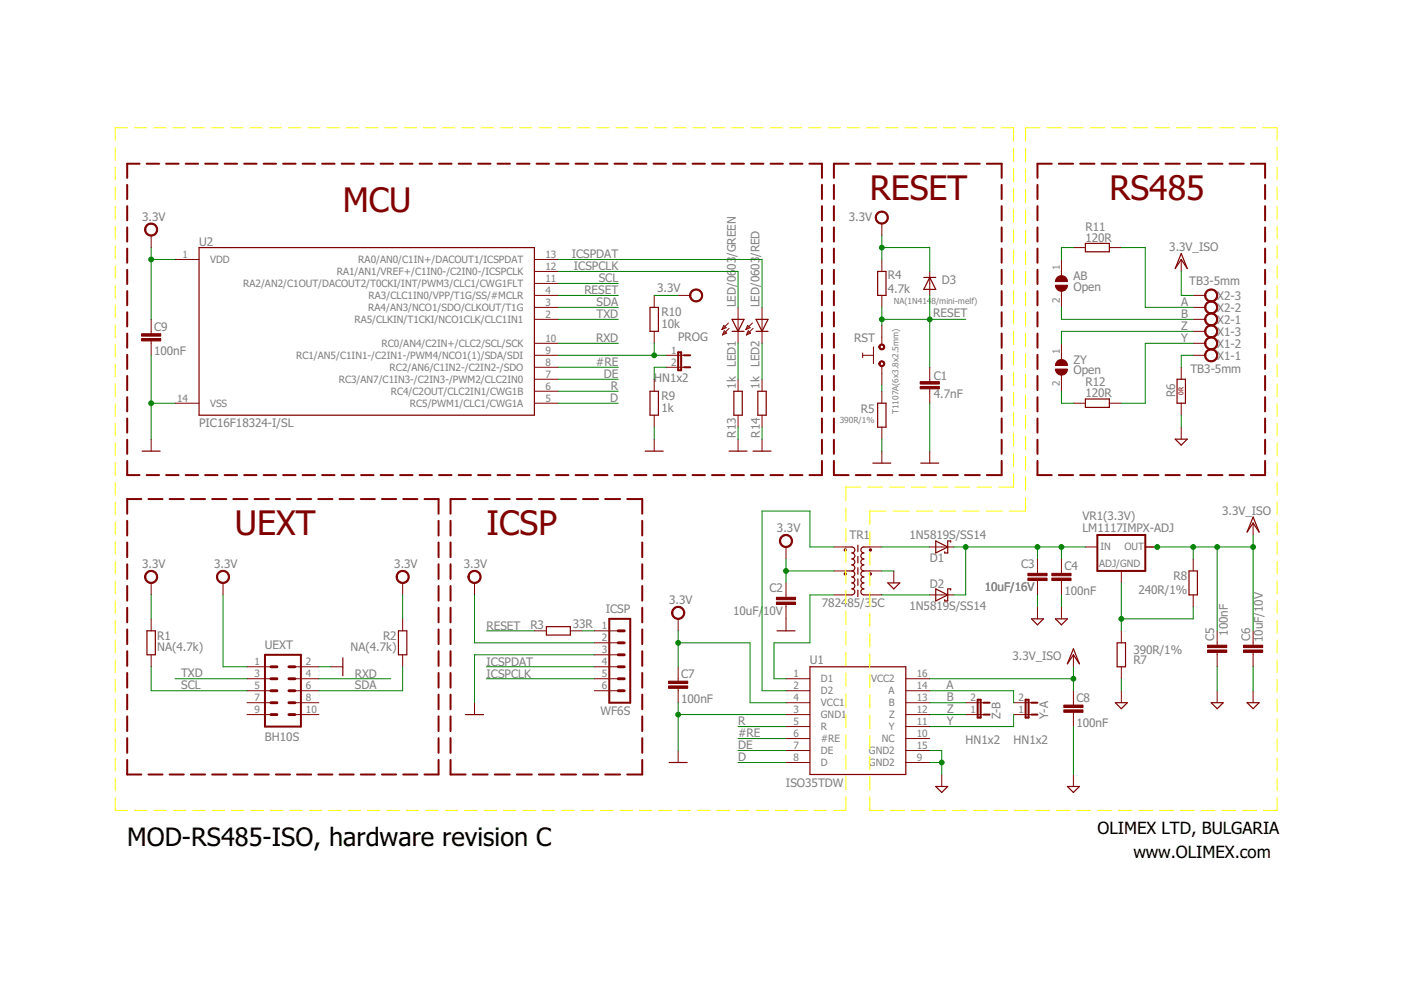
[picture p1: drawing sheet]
<svg xmlns="http://www.w3.org/2000/svg" width="297mm" height="210mm" viewBox="0 0 297 210" stroke-linecap="round" stroke-linejoin="round" font-family="sans-serif">
<g fill="none" stroke="#800000" stroke-width=".42">
<path d="M27 39.2v3M29.6 34.7h-2.6v3M31.1 34.7h2.6M35.2 34.7h2.7M39.4 34.7h2.6M43.5 34.7h2.6M47.6 34.7h2.7M51.8 34.7h2.6M55.9 34.7h2.6M60 34.7h2.7M64.2 34.7h2.6M68.3 34.7h2.6"/>
<path d="M72.4 34.7h2.7M76.6 34.7h2.6M80.7 34.7h2.6M84.8 34.7h2.7M89 34.7h2.6M93.1 34.7h2.6M97.2 34.7h2.7M101.4 34.7h2.6M105.5 34.7h2.6M109.6 34.7h2.7M113.8 34.7h2.6M117.9 34.7h2.6"/>
<path d="M122 34.7h2.7M126.2 34.7h2.6M130.3 34.7h2.6M134.4 34.7h2.7M138.6 34.7h2.6M142.7 34.7h2.6M146.8 34.7h2.7M151 34.7h2.6M155.1 34.7h2.6M159.2 34.7h2.7M163.4 34.7h2.6M167.5 34.7h2.6"/>
<path d="M171.6 34.7h2.7v3M174.3 39.2v3M176.8 39.2v3M179.9 34.7h-3.1v3M181.4 34.7h3.2M186.1 34.7h3.1M190.7 34.7h3.1M195.3 34.7h3.2M200 34.7h3.1M204.6 34.7h3.1M209.2 34.7h3.2v3M212.4 39.2v3"/>
<path d="M220 39.2v3M223 34.7h-3v3M224.5 34.7h3M229 34.7h3.1M233.6 34.7h3M238.1 34.7h3M242.6 34.7h3M247.1 34.7h3M251.6 34.7h3.1M256.2 34.7h3M260.7 34.7h3M265.2 34.7h3v3"/>
<path d="M268.2 39.2v3M27 43.7v3M27 48.2v3M27 52.7v3M27 57.2v3M174.3 43.7v3M174.3 48.2v3M174.3 52.7v3M174.3 57.2v3M176.8 43.7v3M176.8 48.2v3M176.8 52.7v3"/>
<path d="M176.8 57.2v3M212.4 43.7v3M212.4 48.2v3M212.4 52.7v3M212.4 57.2v3M220 43.7v3M220 48.2v3M220 52.7v3M220 57.2v3M268.2 43.7v3M268.2 48.2v3M268.2 52.7v3"/>
<path d="M268.2 57.2v3M27 61.7v3M27 66.2v3M27 70.7v3M27 75.2v3M27 79.7v3M143.8 74.7h.6v3.8h-.6zM145.1 75.3h1.2M145.1 77.9h1.2M174.3 61.7v3M174.3 66.2v3M174.3 70.7v3"/>
<path d="M174.3 75.2v3M174.3 79.7v3M176.8 61.7v3M176.8 66.2v3M176.8 70.7v3M176.8 75.2v3M176.8 79.7v3M212.4 61.7v3M212.4 66.2v3M212.4 70.7v3M212.4 75.2v3M212.4 79.7v3"/>
<path d="M220 61.7v3M220 66.2v3M220 70.7v3M220 75.2v3M220 79.7v3M268.2 61.7v3M268.2 66.2v3M268.2 70.7v3M268.2 75.2v3M268.2 79.7v3M27 84.2v3M27 88.7v3"/>
<path d="M27 93.2v3M27 97.7v3h2.6M174.3 97.7v3h-2.7M174.3 84.2v3M174.3 88.7v3M174.3 93.2v3M176.8 97.7v3h3.1M176.8 84.2v3M176.8 88.7v3M176.8 93.2v3M212.4 97.7v3h-3.2M212.4 84.2v3"/>
<path d="M212.4 88.7v3M212.4 93.2v3M220 97.7v3h3M220 84.2v3M220 88.7v3M220 93.2v3M268.2 97.7v3h-3M268.2 84.2v3M268.2 88.7v3M268.2 93.2v3M27 110.4v3.1M27 115v3.1"/>
<path d="M27 119.6v3.1M30 105.8h-3v3.1M31.1 100.7h2.6M31.5 105.8h3M35.2 100.7h2.7M36 105.8h3M39.4 100.7h2.6M40.5 105.8h3M43.5 100.7h2.6M45 105.8h3M47.6 100.7h2.7M49.5 105.8h3"/>
<path d="M51.8 100.7h2.6M54 105.8h3M55.9 100.7h2.6M58.5 105.8h3M60 100.7h2.7M63 105.8h3M64.2 100.7h2.6M67.5 105.8h3M68.3 100.7h2.6M72 105.8h3M72.4 100.7h2.7M76.5 105.8h3"/>
<path d="M76.6 100.7h2.6M80.7 100.7h2.6M81 105.8h3M84.8 100.7h2.7M85.5 105.8h3M89 100.7h2.6M90 105.8h3v3.1M93 110.4v3.1M93 115v3.1M93 119.6v3.1M93.1 100.7h2.6M95.5 110.4v3.1"/>
<path d="M95.5 115v3.1M95.5 119.6v3.1M97.2 100.7h2.7M98.7 105.8h-3.2v3.1M100.2 105.8h3.2M101.4 100.7h2.6M104.9 105.8h3.2M105.5 100.7h2.6M109.6 105.8h3.2M109.6 100.7h2.7M113.8 100.7h2.6M114.3 105.8h3.1"/>
<path d="M117.9 100.7h2.6M118.9 105.8h3.2M122 100.7h2.7M123.6 105.8h3.2M126.2 100.7h2.6M128.3 105.8h3.2M130.3 100.7h2.6M133 105.8h3.2v3.1M134.4 100.7h2.7M136.2 110.4v3.1M136.2 115v3.1M136.2 119.6v3.1"/>
<path d="M138.6 100.7h2.6M142.7 100.7h2.6M146.8 100.7h2.7M151 100.7h2.6M155.1 100.7h2.6M159.2 100.7h2.7M163.4 100.7h2.6M167.5 100.7h2.6M181.4 100.7h3.2M186.1 100.7h3.1M190.7 100.7h3.1M195.3 100.7h3.2"/>
<path d="M200 100.7h3.1M204.6 100.7h3.1M224.5 100.7h3M229 100.7h3.1M232.7 113.4h10.1v7.7h-10.1zM233.6 100.7h3M238.1 100.7h3M242.6 100.7h3M247.1 100.7h3M251.6 100.7h3.1M256.2 100.7h3M260.7 100.7h3"/>
<path d="M27 124.2v3.2M27 128.9v3.1M27 133.5v3.1M27 138.1v3.1M56.2 138.8h7.6v15.3h-7.6zM93 124.2v3.2M93 128.9v3.1M93 133.5v3.1M93 138.1v3.1M95.5 124.2v3.2M95.5 128.9v3.1M95.5 133.5v3.1"/>
<path d="M95.5 138.1v3.1M129.2 131.2h4.4v17.8h-4.4zM136.2 124.2v3.2M136.2 128.9v3.1M136.2 133.5v3.1M136.2 138.1v3.1M27 142.7v3.1M27 147.3v3.1M27 151.9v3.1M27 156.5v3.1M93 142.7v3.1M93 147.3v3.1"/>
<path d="M93 151.9v3.1M93 156.5v3.1M95.5 142.7v3.1M95.5 147.3v3.1M95.5 151.9v3.1M95.5 156.5v3.1M136.2 142.7v3.1M136.2 147.3v3.1M136.2 151.9v3.1M136.2 156.5v3.1M207.3 148.4h.6v3.7h-.6zM208.6 149h1.2"/>
<path d="M208.6 151.5h1.2M217.4 148.4h.7v3.7h-.7zM218.7 149h1.3M218.7 151.5h1.3M27 161.1v3.1h3M31.5 164.2h3M36 164.2h3M40.5 164.2h3M45 164.2h3M49.5 164.2h3M54 164.2h3M58.5 164.2h3"/>
<path d="M63 164.2h3M67.5 164.2h3M72 164.2h3M76.5 164.2h3M81 164.2h3M85.5 164.2h3M93 161.1v3.1h-3M95.5 161.1v3.1h3.2M100.2 164.2h3.2M104.9 164.2h3.2M109.6 164.2h3.2M114.3 164.2h3.1"/>
<path d="M118.9 164.2h3.2M123.6 164.2h3.2M128.3 164.2h3.2M136.2 161.1v3.1h-3.2"/>
</g>
<g fill="none" stroke="#800000" stroke-width=".21">
<path d="M32 50v2.5M37.1 55h5.1M113.3 55h5.1M113.3 57.6h5.1M187 47.4v2.6M187 55v2.6M197.1 57.6v5M225 55v3.4M227.6 52.5h2.5M235.2 52.5h2.5M250.4 55v2.6M32 67.7v3.1"/>
<path d="M32 72.3v3M113.3 75.3h5.1M113.3 77.9h5.1M113.3 67.7h5.1M113.3 65.2h5.1M113.3 62.6h5.1M113.3 72.8h5.1M113.3 60.1h5.1M138.7 62.6v2.6M138.7 70.3v2.5M141.2 75.3h3.9M141.2 77.9h3.9"/>
<path d="M143.8 62.6h2.5M153.4 69l.5 .5-.8 .4zM153.6 70.1l.5 .5-.9 .4zM154.5 68.5l-1.4 1.4M154.6 69.6l-1.4 1.4M156.5 65.2v7.6M158.5 69l.5 .5-.9 .4zM158.6 70.1l.6 .5-.9 .4zM159.5 68.5l-1.4 1.4M159.7 69.6l-1.4 1.4M161.6 65.2v7.6M182.9 75.3h2.2"/>
<path d="M182.9 74.8v1M185.2 73.6v3.5M187 62.6v2.6M187 69v4M187 77.6v4.1M197.1 77.9v3M225 61.7v3.5M225 72.8v3.4M225 79.5v3.5M250.4 77.9v2.5M253 75.3h2.5M253 67.7h2.5"/>
<path d="M253 65.2h2.5M253 62.6h2.5M253 72.8h2.5M253 70.3h2.5M32 93.1v2.6M37.1 85.5h5.1M113.3 85.5h5.1M113.3 83h5.1M113.3 80.4h5.1M138.7 80.4v2.6M138.7 88v2.6M138.7 93.1v2.6"/>
<path d="M156.5 80.4v2.6M156.5 88v2.6M156.5 93.1v2.6M161.6 80.4v2.6M161.6 88v2.6M161.6 93.1v2.6M187 83v2.5M187 90.6v2.5M187 95.7v2.5M197.1 82.4v3.1M197.1 95.7v2.5M227.6 85.5h2.5"/>
<path d="M235.2 85.5h2.5M250.4 85.5v2.5M250.4 90.6v2.5M166.6 116v2.5M176.8 116h2.5M184.4 116h2.6M197.1 116h5.1M220 118.5v3.1M225 118.5v3.1M230.1 116h2.6M242.8 116h2.6M253 118.5v2.6"/>
<path d="M265.7 110.9v2.5M32 123.6v2.5M32 131.2v2.6M32 138.8v2.6M47.3 123.6v2.5M85.4 123.6v2.5M85.4 131.2v2.6M85.4 138.8v2.6M100.6 123.6v2.5M113.3 133.8h2.5M120.9 133.8h2.6M126 133.8h5.1"/>
<path d="M126 136.3h5.1M126 138.8h5.1M143.8 131.2v2.6M166.6 123.6v3M166.6 128.2v5.6M176.8 121.1h2.5M176.8 126.1h2.5M184.4 121.1h2.6M184.4 126.1h2.6M189.5 121.1v2.5M197.1 126.1h5.1M220 123.1v3"/>
<path d="M220 128.7v2.5M225 123.1v3M225 128.7v2.5M227.6 138.8v2.6M237.7 121.1v2.5M237.7 133.8v2.5M253 126.1v2.6M258.1 133.8v3M258.1 138.3v3.1M265.7 133.8v3M265.7 138.3v3.1M52.4 143.9h5"/>
<path d="M52.4 146.5h5M52.4 151.5h5M52.4 149h5M52.4 141.4h5M62.5 143.9h5.1M62.5 146.5h5.1M62.5 151.5h5.1M62.5 149h5.1M62.5 141.4h5.1M70.1 141.4h2.6M100.6 149v2.5M126 143.9h5.1"/>
<path d="M126 146.5h5.1M126 141.4h5.1M143.8 141.4v3M143.8 145.9v3.1M143.8 159.1v2.6M166.6 143.9h5.1M166.6 146.5h5.1M166.6 151.5h5.1M166.6 149h5.1M166.6 154.1h5.1M166.6 156.6h5.1M166.6 159.1h5.1"/>
<path d="M192 143.9h5.1M192 146.5h5.1M192 151.5h5.1M192 149h5.1M192 154.1h5.1M192 156.6h5.1M192 159.1h5.1M204.7 151.5h3.9M204.7 149h3.9M214.9 151.5h3.8M214.9 149h3.8M227.6 146.5v3"/>
<path d="M227.6 151v3.1M237.7 141.4v2.5M237.7 146.5v2.5M258.1 146.5v2.5M265.7 146.5v2.5M166.6 161.7h5.1M192 161.7h5.1M199.7 164.2v2.6M227.6 164.2v2.6"/>
</g>
<g fill="none" stroke="#800000" stroke-width=".25">
<path d="M42.2 52.5h71.1v35.5h-71.1zM186.1 57.6h1.8v5h-1.8zM195.9 58.8h2.5M197.1 58.8l1.3 2.6h-2.5zM230.1 51.6h5.1v1.8h-5.1zM250.4 53.7l1.3 3.2-1.3-1.9-1.2 1.9zM137.8 65.2h1.8v5.1h-1.8zM155.2 70.3h2.6M155.2 67.7h2.6l-1.3 2.6zM160.3 70.3h2.5M160.3 67.7h2.5l-1.2 2.6zM30.1 95.7h3.9"/>
<path d="M136.8 95.7h3.8M137.8 83h1.8v5h-1.8zM154.6 95.7h3.8M155.6 83h1.8v5h-1.8zM159.7 95.7h3.8M160.7 83h1.8v5h-1.8zM185.1 98.2h3.8M186.1 85.5h1.8v5.1h-1.8zM195.2 98.2h3.8M230.1 84.6h5.1v1.8h-5.1zM249.2 93.1h2.5l-1.3 1.3zM249.6 80.4h1.7v5.1h-1.7z"/>
<path d="M179.3 116h1.3a.63 .63 0 0 1 .7 .6 .63 .63 0 0 1-.7 .6 .63 .63 0 0 1 .7 .7 .63 .63 0 0 1-.7 .6 .63 .63 0 0 1 .7 .6 .63 .63 0 0 1-.7 .7 .63 .63 0 0 1 .7 .6 .63 .63 0 0 1-.7 .7M181.9 115.6v1.4M181.9 118v1.4M184.4 116h-1.2a.63 .63 0 0 0-.7 .6 .63 .63 0 0 0 .7 .6 .63 .63 0 0 0-.7 .7 .63 .63 0 0 0 .7 .6 .63 .63 0 0 0-.7 .6 .63 .63 0 0 0 .7 .7 .63 .63 0 0 0-.7 .6 .63 .63 0 0 0 .7 .7M198.4 114.7l2.5 1.3-2.5 1.2zM201.6 115v-.3h-.7v2.5h-.6v-.2M265.7 109.6l1.3 3.2-1.3-1.9-1.3 1.9zM31.2 133.8h1.7v5h-1.7zM72.7 139.5v3.8M84.5 133.8h1.8v5h-1.8zM115.8 132.9h5.1v1.7h-5.1zM164.7 133.8h3.9"/>
<path d="M179.3 121.1h1.3M180.6 121.1a.63 .63 0 0 1 .7 .6 .63 .63 0 0 1-.7 .6 .63 .63 0 0 1 .7 .7 .63 .63 0 0 1-.7 .6 .63 .63 0 0 1 .7 .6 .63 .63 0 0 1-.7 .7 .63 .63 0 0 1 .7 .6 .63 .63 0 0 1-.7 .6h-1.3M181.9 120.4v1.4M181.9 122.7v1.4M181.9 125.1v1.4M183.2 121.1a.63 .63 0 0 0-.7 .6 .63 .63 0 0 0 .7 .6 .63 .63 0 0 0-.7 .7 .63 .63 0 0 0 .7 .6 .63 .63 0 0 0-.7 .6 .63 .63 0 0 0 .7 .7 .63 .63 0 0 0-.7 .6 .63 .63 0 0 0 .7 .6h1.2M183.2 121.1h1.2M188.2 123.6h2.6l-1.3 1.3zM198.4 124.9l2.5 1.2-2.5 1.3zM201.6 125.1v-.2h-.7v2.5h-.6v-.3M218.7 131.2h2.5l-1.2 1.3zM223.8 131.2h2.5l-1.3 1.3z"/>
<path d="M227.6 137.6l1.3 3.1-1.3-1.9-1.3 1.9zM236.9 136.3h1.7v5.1h-1.7zM252.1 121.1h1.8v5h-1.8zM98.7 151.5h3.8M171.7 141.4h20.3v22.8h-20.3zM236.5 149h2.5l-1.3 1.3zM256.8 149h2.5l-1.2 1.3zM264.4 149h2.6l-1.3 1.3zM141.9 161.7h3.8M198.4 166.8h2.5l-1.2 1.2zM226.3 166.8h2.6l-1.3 1.2z"/>
</g>
<g fill="#800000" stroke="#800000" stroke-width=".21">
<path d="M179 121.5h.4v.4h-.4z" fill-rule="evenodd"/>
<path d="M184.4 121.5h.3v.4h-.3z" fill-rule="evenodd"/>
<path d="M179 116.4h.4v.4h-.4z" fill-rule="evenodd"/>
<path d="M184.4 116.4h.3v.4h-.3z" fill-rule="evenodd"/>
<path d="M46.3 121.4a1.39 1.39 0 0 1 2.2 .2 1.39 1.39 0 0 1-.8 2.1 1.39 1.39 0 0 1-1.8-1.4h.2a1.14 1.14 0 0 1 1.7-.9 1.14 1.14 0 0 1 .2 1.9 1.14 1.14 0 0 1-1.8-.7l-.1-.3h-.2z" fill-rule="evenodd"/>
<path d="M31 121.4a1.39 1.39 0 0 1 2.2 .2 1.39 1.39 0 0 1-.8 2.1 1.39 1.39 0 0 1-1.8-1.4h.3a1.14 1.14 0 0 1 1.6-1.1 1.14 1.14 0 0 1 .3 1.9 1.14 1.14 0 0 1-1.9-.5v-.3h-.3z" fill-rule="evenodd"/>
<path d="M84.3 121.4a1.4 1.4 0 0 1 2.3 .2 1.4 1.4 0 0 1-.8 2 1.4 1.4 0 0 1-1.8-1.3h.2a1.14 1.14 0 0 1 1.7-.9 1.14 1.14 0 0 1 .2 1.9 1.14 1.14 0 0 1-1.8-.7l-.1-.3h-.2z" fill-rule="evenodd"/>
<path d="M142.8 129a1.39 1.39 0 0 1 2.2 .2 1.39 1.39 0 0 1-.9 2.1 1.39 1.39 0 0 1-1.7-1.4h.2a1.15 1.15 0 0 1 1.6-1 1.15 1.15 0 0 1 .3 1.9 1.15 1.15 0 0 1-1.8-.6l-.1-.3h-.2z" fill-rule="evenodd"/>
<path d="M165.6 113.7a1.39 1.39 0 0 1 2.2 .3 1.39 1.39 0 0 1-.8 2 1.39 1.39 0 0 1-1.8-1.3h.3a1.14 1.14 0 0 1 1.6-1.1 1.14 1.14 0 0 1 .3 1.9 1.14 1.14 0 0 1-1.9-.5v-.3h-.3z" fill-rule="evenodd"/>
<path d="M31 47.7a1.4 1.4 0 0 1 2.2 .2 1.4 1.4 0 0 1-.8 2.1 1.4 1.4 0 0 1-1.8-1.3h.3a1.14 1.14 0 0 1 1.6-1.1 1.14 1.14 0 0 1 .3 1.9 1.14 1.14 0 0 1-1.9-.5v-.3h-.3z" fill-rule="evenodd"/>
<path d="M99.6 121.4a1.4 1.4 0 0 1 2.2 .2 1.4 1.4 0 0 1-.8 2.1 1.4 1.4 0 0 1-1.8-1.4h.3a1.15 1.15 0 0 1 1.6-1.1 1.15 1.15 0 0 1 .3 2 1.15 1.15 0 0 1-1.9-.6v-.3h-.3z" fill-rule="evenodd"/>
<path d="M255.8 74.4a1.4 1.4 0 0 1 2.2 .2 1.4 1.4 0 0 1-.8 2.1 1.4 1.4 0 0 1-1.8-1.4h.3a1.15 1.15 0 0 1 1.6-1 1.15 1.15 0 0 1 .2 1.9 1.15 1.15 0 0 1-1.8-.6v-.3h-.3z" fill-rule="evenodd"/>
<path d="M255.8 71.8a1.4 1.4 0 0 1 2.2 .3 1.4 1.4 0 0 1-.8 2.1 1.4 1.4 0 0 1-1.8-1.4h.3a1.15 1.15 0 0 1 1.6-1.1 1.15 1.15 0 0 1 .2 1.9 1.15 1.15 0 0 1-1.8-.5v-.3h-.3z" fill-rule="evenodd"/>
<path d="M255.8 69.3a1.4 1.4 0 0 1 2.2 .2 1.4 1.4 0 0 1-.8 2.1 1.4 1.4 0 0 1-1.8-1.3h.3a1.15 1.15 0 0 1 1.6-1.1 1.15 1.15 0 0 1 .2 1.9 1.15 1.15 0 0 1-1.8-.6v-.2h-.3z" fill-rule="evenodd"/>
<path d="M255.8 66.8a1.4 1.4 0 0 1 2.2 .2 1.4 1.4 0 0 1-.8 2.1 1.4 1.4 0 0 1-1.8-1.4h.3a1.15 1.15 0 0 1 1.6-1 1.15 1.15 0 0 1 .2 1.9 1.15 1.15 0 0 1-1.8-.6v-.3h-.3z" fill-rule="evenodd"/>
<path d="M255.8 64.2a1.4 1.4 0 0 1 2.2 .3 1.4 1.4 0 0 1-.8 2 1.4 1.4 0 0 1-1.8-1.3h.3a1.15 1.15 0 0 1 1.6-1.1 1.15 1.15 0 0 1 .2 1.9 1.15 1.15 0 0 1-1.8-.5v-.3h-.3z" fill-rule="evenodd"/>
<path d="M255.8 61.7a1.4 1.4 0 0 1 2.2 .2 1.4 1.4 0 0 1-.8 2.1 1.4 1.4 0 0 1-1.8-1.4h.3a1.15 1.15 0 0 1 1.6-1 1.15 1.15 0 0 1 .2 1.9 1.15 1.15 0 0 1-1.8-.6v-.3h-.3z" fill-rule="evenodd"/>
<path d="M185.9 45.2a1.4 1.4 0 0 1 2.3 .2 1.4 1.4 0 0 1-.9 2.1 1.4 1.4 0 0 1-1.7-1.4h.2a1.14 1.14 0 0 1 1.7-.9 1.14 1.14 0 0 1 .1 1.9 1.14 1.14 0 0 1-1.8-.7v-.3h-.2z" fill-rule="evenodd"/>
<path d="M186.5 73.1a.63 .63 0 0 1 1 .2 .63 .63 0 0 1-.4 .9 .63 .63 0 0 1-.8-.6h.3a.38 .38 0 0 1 .5-.4 .38 .38 0 0 1 .1 .7 .38 .38 0 0 1-.6-.2v-.1h-.3z" fill-rule="evenodd"/>
<path d="M186.5 76.7a.63 .63 0 0 1 1 .1 .63 .63 0 0 1-.4 .9 .63 .63 0 0 1-.8-.6h.3a.38 .38 0 0 1 .5-.3 .38 .38 0 0 1 .1 .6 .38 .38 0 0 1-.6-.1v-.2h-.3z" fill-rule="evenodd"/>
<path d="M146.6 61.7a1.4 1.4 0 0 1 2.2 .2 1.4 1.4 0 0 1-.8 2.1 1.4 1.4 0 0 1-1.8-1.4h.3a1.15 1.15 0 0 1 1.6-1 1.15 1.15 0 0 1 .2 1.9 1.15 1.15 0 0 1-1.8-.6v-.3h-.3z" fill-rule="evenodd"/>
<path d="M223.8 60.5h2.5a1.27 1.27 0 0 1-1.3 1.3 1.27 1.27 0 0 1-1.2-1.3z" fill-rule="evenodd"/>
<path d="M224.2 58.8a1.27 1.27 0 0 1 1.4-.3 1.27 1.27 0 0 1 .7 1.2h-2.5z" fill-rule="evenodd"/>
<path d="M223.8 78.3h2.5a1.27 1.27 0 0 1-1.3 1.2 1.27 1.27 0 0 1-1.2-1.2z" fill-rule="evenodd"/>
<path d="M224.2 76.5a1.27 1.27 0 0 1 1.4-.2 1.27 1.27 0 0 1 .7 1.2h-2.5z" fill-rule="evenodd"/>
</g>
<g fill="none" stroke="#800000" stroke-width=".61">
<path d="M131.1 138.8h1.3M131.1 136.3h1.3M131.1 133.8h1.3M57.4 151.5h1.3M57.4 149h1.3M57.4 146.5h1.3M57.4 143.9h1.3M57.4 141.4h1.3M61.3 151.5h1.2M61.3 149h1.2M61.3 146.5h1.2M61.3 143.9h1.2"/>
<path d="M61.3 141.4h1.2M131.1 146.5h1.3M131.1 143.9h1.3M131.1 141.4h1.3"/>
</g>
<g fill="#800000" stroke="#800000" stroke-width=".21">
<path d="M141.8 145.4h4v.5h-4z"/>
<path d="M141.8 144.4h4v.5h-4z"/>
<path d="M164.6 127.7h4.1v.5h-4.1z"/>
<path d="M164.6 126.6h4.1v.5h-4.1z"/>
<path d="M217.9 122.6h4.1v.5h-4.1z"/>
<path d="M217.9 121.6h4.1v.5h-4.1z"/>
<path d="M223 122.6h4.1v.5h-4.1z"/>
<path d="M223 121.6h4.1v.5h-4.1z"/>
<path d="M263.7 137.8h4v.5h-4z"/>
<path d="M263.7 136.8h4v.5h-4z"/>
<path d="M256 137.8h4.1v.5h-4.1z"/>
<path d="M256 136.8h4.1v.5h-4.1z"/>
<path d="M225.6 150.5h4v.5h-4z"/>
<path d="M225.6 149.5h4v.5h-4z"/>
<path d="M30 71.8h4.1v.5h-4.1z"/>
<path d="M30 70.8h4.1v.5h-4.1z"/>
<path d="M195.1 81.9h4.1v.5h-4.1z"/>
<path d="M195.1 80.9h4.1v.5h-4.1z"/>
</g>
<g fill="none" stroke="#008000" stroke-width=".21">
<path d="M32 52.5v15.2M32 55h5.1M118.4 55h43.2v10.2M118.4 57.6h38.1v7.6M187 52.5h10.1v5.1M187 50v5M227.6 52.5h-2.6v2.5M237.7 52.5h5.1v12.7h10.2M250.4 57.6v5h2.6M32 75.3v17.8M118.4 60.1h12.7M118.4 65.2h12.7"/>
<path d="M118.4 62.6h12.7M118.4 67.7h12.7M118.4 72.8h12.7M118.4 77.9h12.7M118.4 75.3h22.8M138.7 72.8v2.5M138.7 62.6h5.1M141.2 77.9h-2.5v2.5M156.5 72.8v7.6M161.6 72.8v7.6M187 65.2v3.8M187 67.7h17.7"/>
<path d="M197.1 62.6v15.3M225 65.2v2.5h28M253 72.8h-10.2v12.7h-5.1M253 70.3h-28v2.5M253 75.3h-2.6v2.6M32 85.5h5.1M118.4 85.5h12.7M118.4 80.4h12.7M118.4 83h12.7M138.7 90.6v2.5M156.5 90.6v2.5M161.6 90.6v2.5"/>
<path d="M187 81.7v1.3M187 93.1v2.6M197.1 85.5v10.2M225 83v2.5h2.6M250.4 88v2.6M166.6 118.5v5.1M176.8 116h-5.1v-7.6h-10.1v38.1h5M187 116h10.1M202.2 116h27.9M204.7 116v10.1h-2.5M220 116v2.5M225 116v2.5"/>
<path d="M245.4 116h20.3M253 116v2.5M258.1 116v17.8M265.7 113.4v20.4M32 126.1v5.1M47.3 126.1v15.3h5.1M85.4 126.1v5.1M100.6 126.1v10.2h25.4M103.1 133.8h10.2M123.5 133.8h2.5M126 138.8h-25.4v10.2M143.8 136.3h15.2v12.7h7.6"/>
<path d="M143.8 133.8v7.6M166.6 121.1h10.2M176.8 126.1h-5.1v10.2h-7.6v7.6h2.5M187 126.1h10.1M187 121.1h2.5M220 126.1v2.6M225 126.1v2.6M237.7 123.6v10.2M253 128.7v2.5h-15.3M32 141.4v5.1h20.4M37.1 143.9h15.3M67.6 143.9h15.2"/>
<path d="M67.6 141.4h2.5M85.4 141.4v5.1h-17.8M103.1 143.9h22.9M103.1 141.4h22.9M143.8 149v10.1M143.8 151.5h22.8M156.5 159.1h10.1M156.5 156.6h10.1M156.5 154.1h10.1M197.1 143.9h30.5M197.1 146.5h17.8v2.5M197.1 151.5h7.6"/>
<path d="M197.1 149h7.6M197.1 159.1h2.6v5.1M214.9 151.5v2.6h-17.8M227.6 141.4v5.1M227.6 154.1v10.1M237.7 143.9v2.6M258.1 141.4v5.1M265.7 141.4v5.1M156.5 161.7h10.1M197.1 161.7h2.6"/>
</g>
<g fill="#008000" stroke="#008000" stroke-width=".21">
<circle cx="143.8" cy="151.5" r=".51"/>
<circle cx="32" cy="85.5" r=".51"/>
<circle cx="166.6" cy="121.1" r=".51"/>
<circle cx="143.8" cy="136.3" r=".51"/>
<circle cx="32" cy="55" r=".51"/>
<circle cx="187" cy="52.5" r=".51"/>
<circle cx="199.7" cy="161.7" r=".51"/>
<circle cx="204.7" cy="116" r=".51"/>
<circle cx="220" cy="116" r=".51"/>
<circle cx="225" cy="116" r=".51"/>
<circle cx="237.7" cy="131.2" r=".51"/>
<circle cx="253" cy="116" r=".51"/>
<circle cx="258.1" cy="116" r=".51"/>
<circle cx="265.7" cy="116" r=".51"/>
<circle cx="245.4" cy="116" r=".51"/>
<circle cx="227.6" cy="143.9" r=".51"/>
<circle cx="138.7" cy="75.3" r=".51"/>
<circle cx="187" cy="67.7" r=".51"/>
<circle cx="197.1" cy="67.7" r=".51"/>
</g>
<g fill="none" stroke="#ff0" stroke-width=".21">
<path d="M24.4 31.3v2.7M24.4 35.5v2.6M24.4 39.6v2.7M27 27.1h-2.6v2.7M28.5 27.1h2.6M32.6 27.1h2.6M36.7 27.1h2.6M40.8 27.1h2.5M44.9 27.1h2.5M48.9 27.1h2.6M53 27.1h2.6M57.1 27.1h2.6"/>
<path d="M61.2 27.1h2.6M65.3 27.1h2.6M69.4 27.1h2.5M73.4 27.1h2.6M77.5 27.1h2.6M81.6 27.1h2.6M85.7 27.1h2.6M89.8 27.1h2.6M93.9 27.1h2.5M97.9 27.1h2.6M102 27.1h2.6M106.1 27.1h2.6"/>
<path d="M110.2 27.1h2.6M114.3 27.1h2.6M118.4 27.1h2.5M122.4 27.1h2.6M126.5 27.1h2.6M130.6 27.1h2.6M134.7 27.1h2.6M138.8 27.1h2.6M142.9 27.1h2.6M147 27.1h2.5M151 27.1h2.6M155.1 27.1h2.6"/>
<path d="M159.2 27.1h2.6M163.3 27.1h2.6M167.4 27.1h2.6M171.5 27.1h2.6M175.6 27.1h2.5M179.6 27.1h2.6M183.7 27.1h2.6M187.8 27.1h2.6M191.9 27.1h2.6M196 27.1h2.6M200.1 27.1h2.5M204.1 27.1h2.6"/>
<path d="M208.2 27.1h2.6M212.3 27.1h2.6v2.8M214.9 31.4v2.8M214.9 35.7v2.8M217.4 31.5v2.8M217.4 35.8v2.9M220.5 27.1h-3.1v2.9M222 27.1h3.1M226.6 27.1h3M231.1 27.1h3.1M235.7 27.1h3.1M240.3 27.1h3.1"/>
<path d="M244.9 27.1h3M249.4 27.1h3.1M254 27.1h3.1M258.6 27.1h3M263.1 27.1h3.1M267.7 27.1h3.1v2.7M270.8 31.3v2.7M270.8 35.5v2.6M270.8 39.6v2.7M24.4 43.8v2.7M24.4 48v2.7M24.4 52.2v2.6"/>
<path d="M24.4 56.3v2.7M214.9 40v2.8M214.9 44.3v2.9M214.9 48.7v2.8M214.9 53v2.8M214.9 57.3v2.8M217.4 40.2v2.8M217.4 44.5v2.9M217.4 48.9v2.8M217.4 53.2v2.9M217.4 57.6v2.8M270.8 43.8v2.7"/>
<path d="M270.8 48v2.7M270.8 52.2v2.6M270.8 56.3v2.7M24.4 60.5v2.7M24.4 64.7v2.7M24.4 68.9v2.6M24.4 73v2.7M24.4 77.2v2.7M214.9 61.6v2.8M214.9 65.9v2.8M214.9 70.3v2.8M214.9 74.6v2.8"/>
<path d="M214.9 78.9v2.8M217.4 61.9v2.9M217.4 66.3v2.9M217.4 70.7v2.8M217.4 75v2.9M217.4 79.4v2.8M270.8 60.5v2.7M270.8 64.7v2.7M270.8 68.9v2.6M270.8 73v2.7M270.8 77.2v2.7M24.4 81.4v2.7"/>
<path d="M24.4 85.6v2.7M24.4 89.8v2.6M24.4 93.9v2.7M24.4 98.1v2.7M214.9 83.2v2.8M214.9 87.5v2.8M214.9 91.8v2.8M214.9 96.1v2.9M217.4 83.7v2.9M217.4 88.1v2.8M217.4 92.4v2.9M217.4 96.8v2.8"/>
<path d="M270.8 81.4v2.7M270.8 85.6v2.7M270.8 89.8v2.6M270.8 93.9v2.7M270.8 98.1v2.7M24.4 102.3v2.7M24.4 106.5v2.7M24.4 110.7v2.6M24.4 114.8v2.7M24.4 119v2.7M179.3 107.7v2.8M179.3 112v2.9"/>
<path d="M179.3 116.4v2.9M182.5 103.3h-3.2v2.9M184 103.3h3.1M184.4 112.7v2.8M184.4 117v2.8M187.9 108.4h-3.5v2.8M188.6 103.3h3.1M189.4 108.4h3.4M193.2 103.3h3.2M194.3 108.4h3.4M197.9 103.3h3.1M199.2 108.4h3.4"/>
<path d="M202.5 103.3h3.1M204.2 108.4h3.4M207.1 103.3h3.2M209.1 108.4h3.4M214.9 100.5v2.8h-3.1M217.4 105.5v2.9h-3.4M217.4 101.1v2.9M270.8 102.3v2.7M270.8 106.5v2.7M270.8 110.7v2.6M270.8 114.8v2.7M270.8 119v2.7"/>
<path d="M24.4 123.2v2.7M24.4 127.4v2.6M24.4 131.6v2.6M24.4 135.7v2.7M24.4 139.9v2.7M179.3 120.8v2.9M179.3 125.2v2.8M179.3 129.5v2.9M179.3 133.9v2.9M179.3 138.3v2.9M184.4 121.3v2.9M184.4 125.7v2.8"/>
<path d="M184.4 130v2.8M184.4 134.3v2.9M184.4 138.7v2.8M270.8 123.2v2.7M270.8 127.4v2.6M270.8 131.6v2.6M270.8 135.7v2.7M270.8 139.9v2.7M24.4 144.1v2.7M24.4 148.3v2.6M24.4 152.4v2.7M24.4 156.6v2.7"/>
<path d="M179.3 142.7v2.9M179.3 147.1v2.8M179.3 151.4v2.9M179.3 155.8v2.9M184.4 143v2.8M184.4 147.3v2.9M184.4 151.7v2.8M184.4 156v2.8M270.8 144.1v2.7M270.8 148.3v2.6M270.8 152.4v2.7M270.8 156.6v2.7"/>
<path d="M24.4 160.8v2.7M24.4 165v2.7M24.4 169.2v2.6h2.7M28.5 171.8h2.7M32.7 171.8h2.6M36.8 171.8h2.6M40.9 171.8h2.6M45 171.8h2.6M49.1 171.8h2.6M53.2 171.8h2.7M57.4 171.8h2.6M61.5 171.8h2.6"/>
<path d="M65.6 171.8h2.6M69.7 171.8h2.6M73.8 171.8h2.6M77.9 171.8h2.7M82 171.8h2.7M86.2 171.8h2.6M90.3 171.8h2.6M94.4 171.8h2.6M98.5 171.8h2.6M102.6 171.8h2.6M106.7 171.8h2.7M110.9 171.8h2.6"/>
<path d="M115 171.8h2.6M119.1 171.8h2.6M123.2 171.8h2.6M127.3 171.8h2.6M131.4 171.8h2.7M135.6 171.8h2.6M139.7 171.8h2.6M143.8 171.8h2.6M147.9 171.8h2.6M152 171.8h2.6M156.1 171.8h2.6M160.3 171.8h2.6"/>
<path d="M164.4 171.8h2.6M168.5 171.8h2.6M172.6 171.8h2.6M179.3 169v2.8h-2.6M179.3 160.2v2.9M179.3 164.6v2.8M184.4 169v2.8h2.9M184.4 160.3v2.9M184.4 164.7v2.8M188.8 171.8h2.9M193.2 171.8h2.9M197.6 171.8h2.9"/>
<path d="M202 171.8h2.9M206.4 171.8h2.9M210.8 171.8h2.9M215.2 171.8h2.9M219.6 171.8h2.8M223.9 171.8h2.9M228.3 171.8h2.9M232.7 171.8h2.9M237.1 171.8h2.9M241.5 171.8h2.9M245.9 171.8h2.9M250.3 171.8h2.9"/>
<path d="M254.7 171.8h2.9M259.1 171.8h2.9M263.5 171.8h2.9M270.8 169.2v2.6h-2.9M270.8 160.8v2.7M270.8 165v2.7"/>
</g>
<g font-size="7.2" fill="#800000">
<text x="72.7" y="44.9">MCU</text>
<text x="184.4" y="42.3">RESET</text>
<text x="235.2" y="42.3">RS485</text>
<text x="49.8" y="113.4">UEXT</text>
<text x="103.2" y="113.4">ICSP</text>
</g>
<text font-size="5.4" x="27" y="179.5">MOD-RS485-ISO, hardware revision C</text>
<g font-size="3.6">
<text x="232.7" y="176.9">OLIMEX LTD, BULGARIA</text>
<text x="240.3" y="182">www.OLIMEX.com</text>
</g>
<g font-size="2.5" fill="#808080">
<text x="30.1" y="46.8">3.3V</text>
<text x="180" y="46.8">3.3V</text>
<text x="42.2" y="52.2">U2</text>
<text x="230.1" y="51.2">120R</text>
<text x="230.1" y="48.9">R11</text>
<text x="247.9" y="53.1">3.3V_ISO</text>
<text x="121.2" y="54.8">ICSPDAT</text>
<text x="121.7" y="57.3">ICSPCLK</text>
<text x="126.9" y="59.8">SCL</text>
<text x="156" y="57.2" transform="rotate(-90 156 57.2)">03</text>
<text x="156" y="54.5" transform="rotate(-90 156 54.5)">/GREEN</text>
<text x="161.1" y="54.5" transform="rotate(-90 161.1 54.5)">/RED</text>
<text x="188.2" y="59.2">R4</text>
<text x="227.6" y="59.3">AB</text>
<text x="123.9" y="62.4">RESET</text>
<text x="126.5" y="64.9">SDA</text>
<text x="139.3" y="62">3.3V</text>
<text x="156" y="65.2" transform="rotate(-90 156 65.2)">LED/06</text>
<text x="161.1" y="65.2" transform="rotate(-90 161.1 65.2)">LED/0603</text>
<text x="188.2" y="62.1">4.7k</text>
<text x="199.7" y="60.1">D3</text>
<text x="227.6" y="61.6">Open</text>
<text x="250.4" y="64.9">A</text>
<text x="252.1" y="60.5">TB3-5mm</text>
<text x="258.1" y="63.5">X2-3</text>
<text x="32.7" y="70.1">C9</text>
<text x="126.5" y="67.5">TXD</text>
<text x="140.2" y="69.5">10k</text>
<text x="140.2" y="67">R10</text>
<text x="197.9" y="67.2">RESET</text>
<text x="250.4" y="70">Z</text>
<text x="250.4" y="67.5">B</text>
<text x="258.1" y="71.1">X1-3</text>
<text x="258.1" y="68.6">X2-1</text>
<text x="258.1" y="66.1">X2-2</text>
<text x="32.7" y="75.3">100nF</text>
<text x="126.3" y="77.6">#RE</text>
<text x="126.4" y="72.5">RXD</text>
<text x="143.8" y="72.3">PROG</text>
<text x="156" y="77.9" transform="rotate(-90 156 77.9)">LED1</text>
<text x="161.1" y="77.9" transform="rotate(-90 161.1 77.9)">LED2</text>
<text x="181.1" y="72.5">RST</text>
<text x="227.6" y="77.1">ZY</text>
<text x="250.4" y="72.5">Y</text>
<text x="258.1" y="76.2">X1-1</text>
<text x="258.1" y="73.7">X1-2</text>
<text x="128" y="80.2">DE</text>
<text x="129.5" y="82.7">R</text>
<text x="138.7" y="81.1">HN1x2</text>
<text x="156" y="82.4" transform="rotate(-90 156 82.4)">1k</text>
<text x="161.1" y="82.4" transform="rotate(-90 161.1 82.4)">1k</text>
<text x="198" y="80.7">C1</text>
<text x="227.6" y="79.4">Open</text>
<text x="230.1" y="81.9">R12</text>
<text x="252.4" y="79">TB3-5mm</text>
<text x="129.4" y="85.2">D</text>
<text x="140.2" y="87.3">1k</text>
<text x="140.2" y="84.8">R9</text>
<text x="182.5" y="87.7">R5</text>
<text x="198" y="84.5">4.7nF</text>
<text x="230.1" y="84.2">120R</text>
<text x="249.2" y="84.2" transform="rotate(-90 249.2 84.2)">R6</text>
<text x="42.2" y="90.6">PIC16F18324-I/SL</text>
<text x="156" y="92.8" transform="rotate(-90 156 92.8)">R13</text>
<text x="161.1" y="92.8" transform="rotate(-90 161.1 92.8)">R14</text>
<text x="164.7" y="112.8">3.3V</text>
<text x="229.5" y="112.8">LM1117IMPX-ADJ</text>
<text x="229.5" y="110.3">VR1(3.3V)</text>
<text x="259.1" y="109.2">3.3V_ISO</text>
<text x="180.1" y="114.2">TR1</text>
<text x="192.8" y="114.2">1N5819S/SS14</text>
<text x="197.1" y="119.1">D1</text>
<text x="30.1" y="120.4">3.3V</text>
<text x="45.4" y="120.4">3.3V</text>
<text x="83.6" y="120.4">3.3V</text>
<text x="98.3" y="120.4">3.3V</text>
<text x="163.2" y="125.5">C2</text>
<text x="197.1" y="124.7">D2</text>
<text x="208.8" y="125.4">10uF/16V</text>
<text x="216.5" y="120.4">C3</text>
<text x="225.7" y="120.9">C4</text>
<text x="241.4" y="125.9">240R/1%</text>
<text x="248.8" y="123.1">R8</text>
<text x="128.4" y="129.9">ICSP</text>
<text x="141.9" y="128">3.3V</text>
<text x="155.4" y="130.4">10uF/</text>
<text x="161.8" y="130.4">10V</text>
<text x="174.3" y="128.7">782485/35C</text>
<text x="192.8" y="129.4">1N5819S/SS14</text>
<text x="225.7" y="126.1">100nF</text>
<text x="33.3" y="135.8">R1</text>
<text x="56.2" y="137.6">UEXT</text>
<text x="81.2" y="135.8">R2</text>
<text x="103.2" y="133.5">RESET</text>
<text x="112.4" y="133.3">R3</text>
<text x="121.4" y="133.2">33R</text>
<text x="257.4" y="135.9" transform="rotate(-90 257.4 135.9)">C5</text>
<text x="260.4" y="134.8" transform="rotate(-90 260.4 134.8)">100nF</text>
<text x="265.1" y="136" transform="rotate(-90 265.1 136)">C6</text>
<text x="267.7" y="136.2" transform="rotate(-90 267.7 136.2)">10uF/10V</text>
<text x="33.3" y="138.1">NA(4.7k)</text>
<text x="38.4" y="143.5">TXD</text>
<text x="74.3" y="138.1">NA(4.7k)</text>
<text x="75.2" y="143.6">RXD</text>
<text x="103.2" y="143.6">ICSPCLK</text>
<text x="103.2" y="141.1">ICSPDAT</text>
<text x="144.4" y="143.8">C7</text>
<text x="171.7" y="140.9">U1</text>
<text x="214.7" y="140">3.3V_ISO</text>
<text x="240.3" y="138.6">390R/1%</text>
<text x="240.3" y="140.8">R7</text>
<text x="38.4" y="146.1">SCL</text>
<text x="75.2" y="146.2">SDA</text>
<text x="144.4" y="149">100nF</text>
<text x="200.7" y="146.2">A</text>
<text x="200.7" y="148.7">B</text>
<text x="228.2" y="148.9">C8</text>
<text x="127.3" y="151.5">WF6S</text>
<text x="156.5" y="153.8">R</text>
<text x="200.8" y="153.8">Y</text>
<text x="200.8" y="151.3">Z</text>
<text x="212.1" y="152.5" transform="rotate(-90 212.1 152.5)">Z-B</text>
<text x="222.3" y="152.5" transform="rotate(-90 222.3 152.5)">Y-A</text>
<text x="228.2" y="154.1">100nF</text>
<text x="56.2" y="157.1">BH10S</text>
<text x="156.5" y="161.4">D</text>
<text x="156.5" y="158.9">DE</text>
<text x="156.5" y="156.3">#RE</text>
<text x="204.7" y="157.7">HN1x2</text>
<text x="214.9" y="157.7">HN1x2</text>
<text x="166.6" y="166.8">ISO35TDW</text>
</g>
<g font-size="2.1" fill="#808080">
<text x="38.7" y="54.7">1</text>
<text x="44.5" y="55.8">VDD</text>
<text x="71.4" y="58.3">RA1/AN1/VREF+/C1IN0-/C2IN0-/ICSPCLK</text>
<text x="76" y="55.8">RA0/AN0/C1IN+/DACOUT1/ICSPDAT</text>
<text x="115.6" y="59.7">11</text>
<text x="115.6" y="57.2">12</text>
<text x="115.6" y="54.7">13</text>
<text x="224.7" y="57.2" transform="rotate(-90 224.7 57.2)">1</text>
<text x="51.6" y="60.9">RA2/AN2/C1OUT/DACOUT2/T0CKI/INT/PWM3/CLC1/CWG1FLT</text>
<text x="78.1" y="65.9">RA4/AN3/NCO1/SDO/CLKOUT/T1G</text>
<text x="78.1" y="63.4">RA3/CLC1IN0/VPP/T1G/SS/#MCLR</text>
<text x="115.6" y="64.8">3</text>
<text x="115.6" y="62.3">4</text>
<text x="224.7" y="64.2" transform="rotate(-90 224.7 64.2)">2</text>
<text x="75.1" y="68.5">RA5/CLKIN/T1CKI/NCO1CLK/CLC1IN1</text>
<text x="115.6" y="67.4">2</text>
<text x="62.8" y="76.1">RC1/AN5/C1IN1-/C2IN1-/PWM4/NCO1(1)/SDA/SDI</text>
<text x="80.9" y="73.6">RC0/AN4/C2IN+/CLC2/SCL/SCK</text>
<text x="115.6" y="77.5">8</text>
<text x="115.6" y="75">9</text>
<text x="115.6" y="72.4">10</text>
<text x="142.3" y="75">1</text>
<text x="142.3" y="77.5">2</text>
<text x="224.7" y="75" transform="rotate(-90 224.7 75)">1</text>
<text x="71.8" y="81.2">RC3/AN7/C1IN3-/C2IN3-/PWM2/CLC2IN0</text>
<text x="82.6" y="78.6">RC2/AN6/C1IN2-/C2IN2-/SDO</text>
<text x="82.8" y="83.7">RC4/C2OUT/CLC2IN1/CWG1B</text>
<text x="115.6" y="82.6">6</text>
<text x="115.6" y="80.1">7</text>
<text x="224.7" y="81.9" transform="rotate(-90 224.7 81.9)">2</text>
<text x="37.5" y="85.1">14</text>
<text x="44.5" y="86.3">VSS</text>
<text x="86.9" y="86.3">RC5/PWM1/CLC1/CWG1A</text>
<text x="115.6" y="85.1">5</text>
<text x="233.3" y="116.6">IN</text>
<text x="238.4" y="116.6">OUT</text>
<text x="233" y="120.3">ADJ/GND</text>
<text x="127.6" y="133.4">1</text>
<text x="127.6" y="135.9">2</text>
<text x="53.9" y="141">1</text>
<text x="53.9" y="143.5">3</text>
<text x="64.9" y="141">2</text>
<text x="64.9" y="143.5">4</text>
<text x="127.6" y="138.5">3</text>
<text x="127.6" y="141">4</text>
<text x="127.6" y="143.5">5</text>
<text x="168.2" y="143.5">1</text>
<text x="194.4" y="143.5">16</text>
<text x="53.9" y="146.1">5</text>
<text x="53.9" y="148.6">7</text>
<text x="64.9" y="146.1">6</text>
<text x="64.9" y="148.6">8</text>
<text x="127.6" y="146.1">6</text>
<text x="168.2" y="146.1">2</text>
<text x="168.2" y="148.6">4</text>
<text x="174.1" y="144.7">D1</text>
<text x="174.1" y="147.2">D2</text>
<text x="174.1" y="149.7">VCC1</text>
<text x="184.7" y="144.7">VCC2</text>
<text x="188.4" y="147.2">A</text>
<text x="188.4" y="149.7">B</text>
<text x="194.4" y="148.6">13</text>
<text x="194.4" y="146.1">14</text>
<text x="205.8" y="148.6">2</text>
<text x="215.9" y="148.6">2</text>
<text x="53.9" y="151.2">9</text>
<text x="64.9" y="151.2">10</text>
<text x="168.2" y="151.2">3</text>
<text x="168.2" y="153.7">5</text>
<text x="174.1" y="152.3">GND1</text>
<text x="174.1" y="154.8">R</text>
<text x="188.5" y="154.8">Y</text>
<text x="188.5" y="152.3">Z</text>
<text x="194.4" y="153.7">11</text>
<text x="194.4" y="151.2">12</text>
<text x="205.8" y="151.2">1</text>
<text x="215.9" y="151.2">1</text>
<text x="168.2" y="156.2">6</text>
<text x="168.2" y="158.8">7</text>
<text x="168.2" y="161.3">8</text>
<text x="174.1" y="157.4">#RE</text>
<text x="174.1" y="159.9">DE</text>
<text x="184.2" y="159.9">GND2</text>
<text x="187" y="157.4">NC</text>
<text x="194.4" y="161.3">9</text>
<text x="194.4" y="156.2">10</text>
<text x="194.4" y="158.8">15</text>
<text x="174.1" y="162.4">D</text>
<text x="184.2" y="162.4">GND2</text>
</g>
<g font-size="1.8" fill="#808080">
<text x="189.5" y="64.4">NA(1N414</text>
<text x="197.5" y="64.4">8/mini-melf)</text>
<text x="178" y="89.7">390R/1%</text>
<text x="190.5" y="87.8" transform="rotate(-90 190.5 87.8)">T1107A(6x3.8x2.5mm)</text>
</g>
<text font-size="1.4" fill="#800000" x="251" y="83.8" transform="rotate(-90 251 83.8)">0R</text>
</svg>
